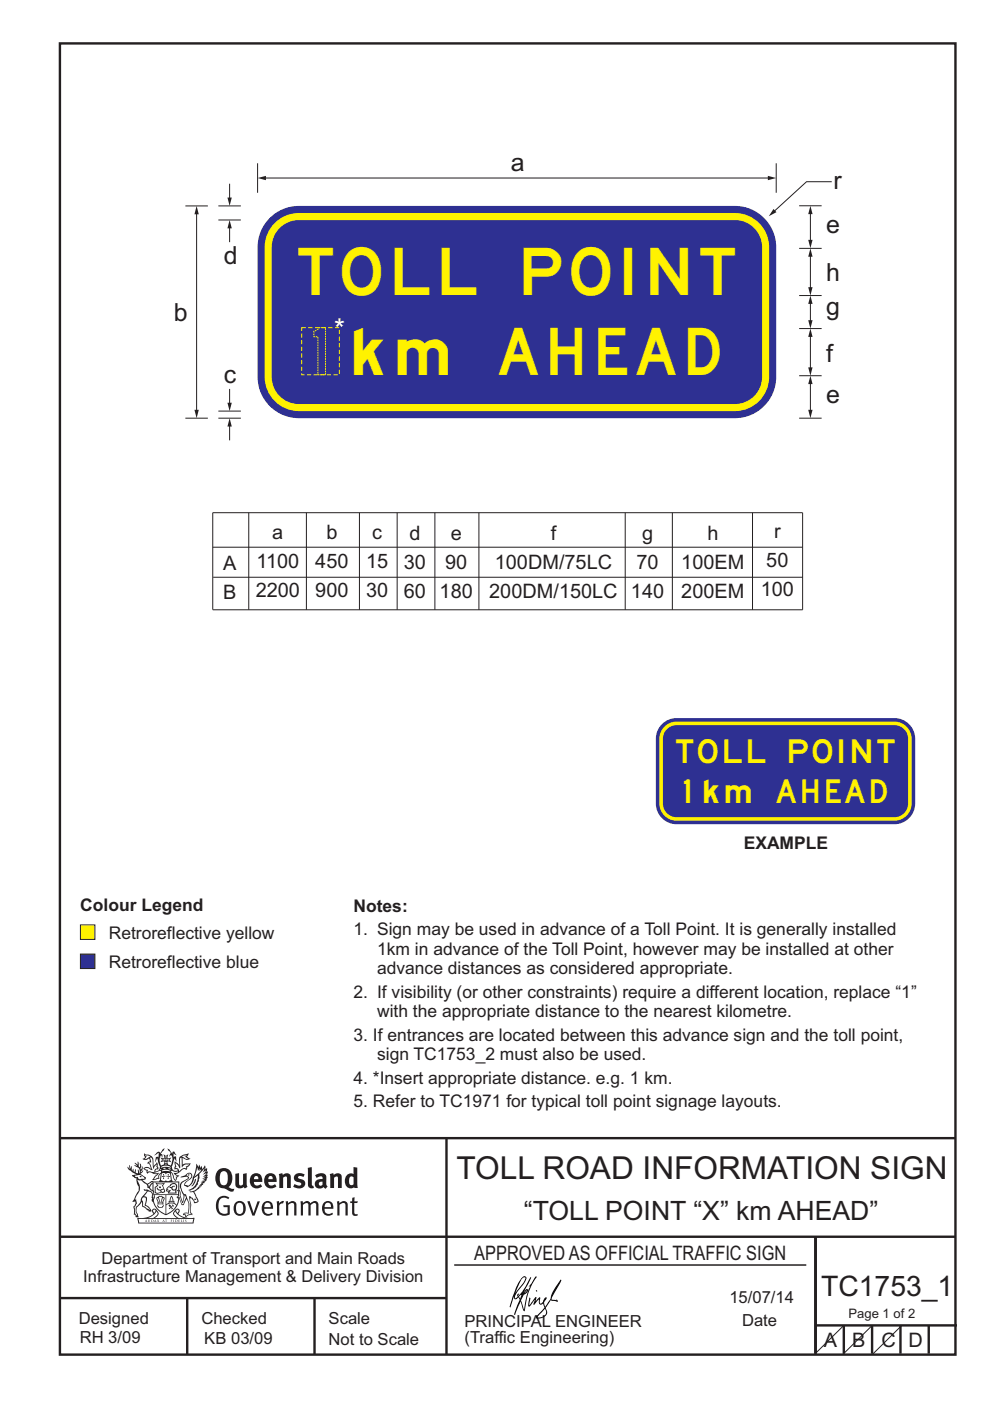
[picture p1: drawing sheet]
<svg xmlns="http://www.w3.org/2000/svg" width="210mm" height="297mm" viewBox="0 0 210 297" stroke-linecap="round" stroke-linejoin="round" font-family="sans-serif">
<path d="M57.2 46.2a8.7 8.7 0 0 1 6.2-2.5h92.5a8.8 8.8 0 0 1 8.7 8.7v27.5a8.8 8.8 0 0 1-8.7 8.8h-92.5a8.8 8.8 0 0 1-8.8-8.8v-27.5a8.7 8.7 0 0 1 2.6-6.2z" fill-rule="evenodd" fill="#2e3092"/>
<path d="M57.9 47.7a7.2 7.2 0 0 1 5.5-2.5h92.5a7.2 7.2 0 0 1 7.2 7.2v27.5a7.2 7.2 0 0 1-7.2 7.3h-92.5a7.2 7.2 0 0 1-7.3-7.3v-27.5a7.2 7.2 0 0 1 1.8-4.7z" fill-rule="evenodd" fill="#fff200"/>
<g fill="none" stroke="#231f20" stroke-width=".51">
<path d="M12.7 9.2h190v278h-190zM12.7 241.3h189.9M94.7 241.4v45.8M12.7 262.2h190.1M12.7 275.2h82M39.7 275.2v12M66.7 275.2v12M173 262.2v24.8M173 281h30M179 281v6M185 281v6M191 281v6"/>
<path d="M197 281v6"/>
</g>
<g fill="none" stroke="#231f20" stroke-width=".21">
<path d="M54.6 34.6v6.3M55.5 37.7h108.2M45.1 116h125.1M52.8 108.7v20.6M65 108.7v20.6M76.2 108.7v20.6M84.2 108.7v20.6M92.2 108.7v20.6M101.6 108.7v20.6M132.6 108.7v20.6M142.6 108.7v20.6M159.6 108.7v20.6"/>
<path d="M45.2 122.4h125M170.2 129.3v-20.6h-125.1v20.6h125.1M96.4 268.2h74.6M179 281l-6.3 6.2M185 281l-6.3 6.2"/>
</g>
<g fill="#231f20">
<path d="M162.9 37.3l1.7 .4-1.7 .5z"/>
<path d="M54.6 37.7l1.8-.4v.9z"/>
</g>
<path d="M59.3 48.3a5.7 5.7 0 0 1 4.1-1.6h92.5a5.7 5.7 0 0 1 5.7 5.7v27.5a5.7 5.7 0 0 1-5.7 5.8h-92.5a5.7 5.7 0 0 1-5.8-5.8v-27.5a5.7 5.7 0 0 1 1.7-4.1z" fill-rule="evenodd" fill="#2e3092"/>
<path d="M169.5 79.7h4.8M169.5 88.7h4.8M171.9 80.6v7.1" fill="none" stroke="#231f20" stroke-width=".21"/>
<g fill="#231f20">
<path d="M171.4 86.9h.9l-.4 1.8z"/>
<path d="M171.9 79.7l.4 1.7h-.9z"/>
</g>
<path d="M176.4 38.5h-5.3l-7.4 6.7M39.3 43.7h4.8" fill="none" stroke="#231f20" stroke-width=".21"/>
<path d="M164.1 44.3l.6 .7-1.6 .8z" fill="#231f20"/>
<path d="M41.7 44.6v43.1" fill="none" stroke="#231f20" stroke-width=".21"/>
<g fill="#231f20">
<path d="M41.2 86.9h1l-.5 1.8z"/>
<path d="M41.7 43.7l.5 1.7h-1z"/>
</g>
<path d="M164.6 34.6v6.3M39.3 88.7h4.8M46.3 87.2h4.8M46.3 88.7h4.8M48.7 82.5v3.8" fill="none" stroke="#231f20" stroke-width=".21"/>
<path d="M48.2 85.4h1l-.5 1.8z" fill="#231f20"/>
<path d="M48.7 89.6v3.8" fill="none" stroke="#231f20" stroke-width=".21"/>
<path d="M48.7 88.7l.5 1.7h-1z" fill="#231f20"/>
<path d="M48.7 39v3.7M46.3 43.7h4.8M46.3 46.6h4.8" fill="none" stroke="#231f20" stroke-width=".21"/>
<path d="M48.2 41.9h1l-.5 1.8z" fill="#231f20"/>
<path d="M48.7 47.6v3.7" fill="none" stroke="#231f20" stroke-width=".21"/>
<path d="M48.7 46.6l.5 1.8h-1z" fill="#231f20"/>
<path d="M171.9 70.6v8.2" fill="none" stroke="#231f20" stroke-width=".21"/>
<g fill="#231f20">
<path d="M171.4 77.9h.9l-.4 1.8z"/>
<path d="M171.9 69.7l.4 1.7h-.9z"/>
</g>
<path d="M169.5 69.7h4.8M171.9 63.6v5.2" fill="none" stroke="#231f20" stroke-width=".21"/>
<g fill="#231f20">
<path d="M171.4 67.9h.9l-.4 1.8z"/>
<path d="M171.9 62.7l.4 1.7h-.9z"/>
</g>
<path d="M171.9 53.6v8.1M169.5 62.7h4.8" fill="none" stroke="#231f20" stroke-width=".21"/>
<g fill="#231f20">
<path d="M171.4 60.9h.9l-.4 1.8z"/>
<path d="M171.9 52.7l.4 1.7h-.9z"/>
</g>
<path d="M169.5 52.7h4.8M169.5 43.6h4.8M171.9 44.5v7.2" fill="none" stroke="#231f20" stroke-width=".21"/>
<g fill="#231f20">
<path d="M171.4 50.9h.9l-.4 1.7z"/>
<path d="M171.9 43.6l.4 1.8h-.9z"/>
</g>
<path d="M64 69.5h8v10h-8z" fill="none" stroke="#fff200" stroke-width=".21" stroke-dasharray=".9 .5" stroke-linecap="butt"/>
<path d="M191.3 281l-6.3 6.2" fill="none" stroke="#231f20" stroke-width=".21"/>
<g fill="#231f20">
<path d="M47 248.5a2.55 2.55 0 0 0 0 2.7l.3 .1a.81 .81 0 0 0 1-.9v-.6a1.04 1.04 0 0 0-1.1-1.5zM46.3 248.1a1.82 1.82 0 0 1 2.1-.2 1.82 1.82 0 0 1 .9 1.9 2.29 2.29 0 0 1-.8 1.9l.7 .3h.5l-.2 .6a2.87 2.87 0 0 1-2-.7 2.12 2.12 0 0 1-1.7-3.1z" fill-rule="evenodd"/>
<path d="M49.9 248.9l.8-.2v2a.46 .46 0 0 0 .2 .6 .46 .46 0 0 0 .7-.2v-2.2l.7-.2v2.4l.2 .5-.6 .4-.2-.3a1.02 1.02 0 0 1-1.2 .2 1.02 1.02 0 0 1-.6-1.1z" fill-rule="evenodd"/>
<path d="M54 249.5l-.1 .5h.9a.49 .49 0 0 0-.2-.6 .49 .49 0 0 0-.6 .1zM53.4 249.2a1.34 1.34 0 0 1 1.6-.3 1.34 1.34 0 0 1 .6 1.5v.2h-1.7a.77 .77 0 0 0 .5 .8 .77 .77 0 0 0 .9-.3l.3 .4a1.59 1.59 0 0 1-2.1 .2 1.59 1.59 0 0 1-.4-2z" fill-rule="evenodd"/>
<path d="M57 249.5l-.1 .5h.9a.49 .49 0 0 0-.2-.6 .49 .49 0 0 0-.6 .1zM56.4 249.2a1.34 1.34 0 0 1 1.6-.3 1.34 1.34 0 0 1 .7 1.5v.2h-1.8a.77 .77 0 0 0 .5 .8 .77 .77 0 0 0 .9-.3l.3 .4a1.59 1.59 0 0 1-2 .2 1.59 1.59 0 0 1-.5-2z" fill-rule="evenodd"/>
<path d="M59.1 248.9l.8-.2 .1 .4a.95 .95 0 0 1 1-.3 .95 .95 0 0 1 .7 .8v2.3h-.8v-2.3a.46 .46 0 0 0-.8 .1v2.2h-.9z" fill-rule="evenodd"/>
<path d="M62.5 249.1a1.75 1.75 0 0 1 2.1-.1l-.2 .5-.6-.2a.43 .43 0 0 0-.6 .3l.4 .3a1.04 1.04 0 0 1 1.2 1.2 1.04 1.04 0 0 1-1.4 .9l-1.2-.4 .3-.6 1 .4 .4-.4a.88 .88 0 0 0-1-.5l-.4-.2-.1-.4z" fill-rule="evenodd"/>
<path d="M65.3 247.6l.8-.2 .1 3.8 .2 .2 .2 .5a.88 .88 0 0 1-1-.1 .88 .88 0 0 1-.3-1z" fill-rule="evenodd"/>
<path d="M67.8 250.6a.43 .43 0 0 0-.1 .7 .43 .43 0 0 0 .7-.1v-.7zM66.8 249.2a1.7 1.7 0 0 1 2.4 .1v1.8l.3 .4-.4 .5-.5-.3a1.03 1.03 0 0 1-1.7-.2 1.03 1.03 0 0 1 .8-1.5h.7v-.4a.8 .8 0 0 0-1.2 .1z" fill-rule="evenodd"/>
<path d="M69.9 248.9l.8-.2 .1 .4a.95 .95 0 0 1 1-.3 .95 .95 0 0 1 .7 .8v2.3h-.8v-2.3a.46 .46 0 0 0-.8 .1v2.2h-.8z" fill-rule="evenodd"/>
<path d="M74.3 249.5a1.48 1.48 0 0 0 0 1.7l.4 .1 .3-.2v-1.5l-.3-.2zM75 247.4l.8 .2 .1 4.3h-.7l-.1-.2a1.26 1.26 0 0 1-1.4 0 1.26 1.26 0 0 1-.6-1.3 1.29 1.29 0 0 1 .5-1.3 1.29 1.29 0 0 1 1.4-.2z" fill-rule="evenodd"/>
<path d="M46.4 253.9a1.72 1.72 0 0 1 2.2 0l-.2 .3a1.24 1.24 0 0 0-1.4-.1 1.24 1.24 0 0 0-.7 1.3 1.49 1.49 0 0 0 1.3 2l.7-.2v-1.3h-.9l-.1-.4h1.4v2a1.93 1.93 0 0 1-2.2-.1 1.93 1.93 0 0 1-.7-2.2l.2-.7z" fill-rule="evenodd"/>
<path d="M50.3 255.2a1.65 1.65 0 0 0 .3 2.2 .99 .99 0 0 0 1-1.5 .78 .78 0 0 0-.4-.8 .78 .78 0 0 0-.9 .1zM50 254.9a1.33 1.33 0 0 1 1.6-.1 1.33 1.33 0 0 1 .5 1.5 1.31 1.31 0 0 1-1.3 1.5 1.31 1.31 0 0 1-1.3-1.6l.1-.5z" fill-rule="evenodd"/>
<path d="M52.5 254.7l.4-.1 .9 2.6 .8-2.5h.5l-1.1 3h-.5z" fill-rule="evenodd"/>
<path d="M56.2 255.2l-.2 .7h1.4a.7 .7 0 0 0-.3-.8 .7 .7 0 0 0-.9 .1zM55.9 255a1.22 1.22 0 0 1 1.5-.2 1.22 1.22 0 0 1 .5 1.5h-1.9a.93 .93 0 0 0 .5 1 .93 .93 0 0 0 1.2-.2l.1 .3a1.43 1.43 0 0 1-1.7 .1 1.43 1.43 0 0 1-.6-1.7z" fill-rule="evenodd"/>
<path d="M58.7 254.8l.4-.2 .1 .5 .4-.3 .6-.2-.2 .6a.66 .66 0 0 0-.8 .6v1.9h-.4z" fill-rule="evenodd"/>
<path d="M60.6 254.8l.4-.2 .1 .5a.94 .94 0 0 1 1-.4 .94 .94 0 0 1 .8 .7v2.3h-.5l-.1-2.5a.81 .81 0 0 0-1.2 .3v2.2h-.4z" fill-rule="evenodd"/>
<path d="M63.7 254.7l.5-.1 .1 .5 .4-.3a.78 .78 0 0 1 1.1 .3 .9 .9 0 0 1 1-.5 .9 .9 0 0 1 .7 .8v2.3h-.4l-.1-2.5a.67 .67 0 0 0-1.1 .3v2.2h-.5v-2.4l-.4-.2-.7 .4v2.2h-.5z" fill-rule="evenodd"/>
<path d="M69 255.2l-.2 .7h1.4a.7 .7 0 0 0-.3-.8 .7 .7 0 0 0-.9 .1zM68.7 255a1.22 1.22 0 0 1 1.5-.2 1.22 1.22 0 0 1 .5 1.5h-1.9a.93 .93 0 0 0 .5 1 .93 .93 0 0 0 1.2-.2l.1 .3a1.44 1.44 0 0 1-1.7 .1 1.44 1.44 0 0 1-.6-1.7z" fill-rule="evenodd"/>
<path d="M71.4 254.8l.5-.2 .1 .5a.94 .94 0 0 1 1-.4 .94 .94 0 0 1 .7 .7v2.3h-.4l-.1-2.5a.81 .81 0 0 0-1.2 .3v2.2h-.5z" fill-rule="evenodd"/>
<path d="M74.7 254l.5-.2v.9h.7l-.1 .4h-.7l.1 2.2 .1 .1h.5l.1 .3a.75 .75 0 0 1-1.2-.6v-2h-.4v-.4h.4z" fill-rule="evenodd"/>
<path d="M30.8 244.9l1.1 .3-.9 .5h-.4l.5-.5zM31.8 245.5l.2-.1a2.44 2.44 0 0 1 .4 2l.1 .4 .7-1-.1 .6 .3 .3a.57 .57 0 0 0-.6 .8l-1-.2-.5 .2 .1-.5-.7-.2 .6-.2 1 .5 .1-.1-.6-1.3-.2-.1 .5-.1zM30.7 244.5l-.2 .4 .3 .4-.6 .4a1.04 1.04 0 0 0 1.4-.1l.2 .7h-.4l-.2 .4a.94 .94 0 0 1 .9 1.1l-.2-.1a1.16 1.16 0 0 0-1.5-.1l.3 .4 .4 .2 .1 .5 .2 .2v-.2a.94 .94 0 0 1 1.1 .2h.9l-1.2 1.2a1.13 1.13 0 0 0 1.2-.2l.4-.1-.1-.4 .5-.7a.83 .83 0 0 0-.6 1.1l-.3-.1-.7 .3 1.1-1.4-.5 .2-.5-.1 1.3-.5-.2-.2-.8 .4v-.3l.2-.2 .3 .1 .1-.3-.2-.4v-.6l-.2-.3-.6 .9v-.7a1.42 1.42 0 0 0-1.7-1.8z" fill-rule="evenodd"/>
<path d="M38.5 245.3l.5-.3 .7-.1-.6 .3 .8 .5h-.3zM38.3 245.5h.2l.1 2a1.69 1.69 0 0 1 1.5-.7l-.7 .5 .1 .5a1.1 1.1 0 0 0-1.5 .6l-.1-.5-.2-.2h-.5l.2-.4-.2-.7a1.42 1.42 0 0 1 .8 1.1l.2-.1zM37.1 246.2l.1 1-.2 .3v.5l.6-.1 .1 .2a.96 .96 0 0 1-1.1-.1l-.1 .1a1.06 1.06 0 0 0 1.3 .2v.1a.72 .72 0 0 1-1 .2l.3 .5 .6 .3-.4 .1-.1 .7-.3-.4-.3-1.1-.4-.4 .4 .9a1.54 1.54 0 0 0 .6 1.2l.2-.3a.58 .58 0 0 1 .5-.7l.1-.2h-.3l-.4-.3 .9-.5a.93 .93 0 0 1 1.1-.5l.1 .2 .2-.1 .1-.5a.99 .99 0 0 0 .7-.9l-1.3 .1-.4 .3v-1.5l.9 .4 .8-.3h-.3l-.5-.4 .4-.7-.7 .2a1.46 1.46 0 0 0-1.3 2.1v.4l-.2-.4z" fill-rule="evenodd"/>
<path d="M35.6 248.9l.2 .1-.1 .4h.3l-.3 .1v.5l-.1-.6h-.3l.3-.1z" fill-rule="evenodd"/>
<path d="M34.6 248.9l.2 .1-.1 .3 .4 .1h-.4v.6l-.1-.5-.3-.1h.3z" fill-rule="evenodd"/>
<path d="M34.3 248.8a.57 .57 0 0 1 .9 .2 .57 .57 0 0 1 .9-.2l.2 1.4-.2 .1a.57 .57 0 0 1-.9-.1 .69 .69 0 0 1-1.1 0zM34.2 248.1l-.3 2.1-.2 .4h2.9l-.1-.4-.3-2.1h-.2v.3l-.8-.1-.9 .1 .1-.3z" fill-rule="evenodd"/>
<path d="M34.2 252.4a.3 .3 0 0 0 .6 0 .3 .3 0 0 0-.6 0zM33.3 251l.3 .3-.3 .3a.79 .79 0 0 0 0 1.3l.8-.2-.1-.3a.55 .55 0 0 1-.7-.6h.1l.1 .3 .4 .1 .8-.2-.4-.7 .4-.3-.7 .1zM33 250.7l1.1 .2 .9-.2-.4 .7 .4 1.1a.56 .56 0 0 1-.8 .3l-.2 .1a.73 .73 0 0 1-.9 .1 .73 .73 0 0 1-.3-.9v-.4l.5-.4z" fill-rule="evenodd"/>
<path d="M35.6 251.9l.7-.5a.58 .58 0 0 1 1-.1 .58 .58 0 0 1-.5 .9l-.2-.3a.43 .43 0 0 1 .6-.3v-.1a.57 .57 0 0 0-.8 .2l-.2-.1-.3 .2 .4 .1a.55 .55 0 0 0 .9 .5v.5h-1.3l.3-.4-.1-.2-.6 .1 .2-.2-.2-.1zM35.4 251.8l-.1 .2a.39 .39 0 0 0 .2 .7l.3-.1-.2 .5h1.9l-.1-.8a.86 .86 0 0 0-.1-1.4 .86 .86 0 0 0-1.3 .4z" fill-rule="evenodd"/>
<path d="M36 254.8h.8v.2h-.8zM36.4 253.8l.2 .8h-.4zM36.4 253.5l-.3 .5-.1 .6h-.2v.4l-.7 .4 .1 .2a1.48 1.48 0 0 1 2.2 .1l.2-.1-.6-.5v-.5h-.2l-.1-.6z" fill-rule="evenodd"/>
<path d="M35.8 255.4l.3 .1 .2 .3 .3-.2-.2-.2a.38 .38 0 0 1 .4 .5l-.1-.2-.3 .3 .3 .2-.3 .2-.1-.3-.4 .3-.1-.2 .4-.3-.2-.1-.1 .1z" fill-rule="evenodd"/>
<path d="M34.5 254h.2v.2l-.3 .6h-.1zM33.6 255.3h.9v.2a.55 .55 0 0 1-.8 .4v-.2h-.2zM33.4 254h.2l.2 .8h-.2zM33.6 255h.8l.1 .1-.8 .1zM33.8 253.7h.5l-.2 1.1h-.2zM33.3 253.8l-.1 .3 .3 1.2a.48 .48 0 0 0-.1 .5 .48 .48 0 0 0 .4 .3l.6-.1a.49 .49 0 0 0 .2-.7l.3-1.2-.1-.3a1.42 1.42 0 0 0-1.5 0z" fill-rule="evenodd"/>
<path d="M33.6 251.6h.5l.1 .3h-.4z" fill-rule="evenodd"/>
<path d="M41.3 250.1l.3-.2-.2 .9-.6 .7h-.2l.5-.7z" fill-rule="evenodd"/>
<path d="M39.7 249l.3-.2 .5 .2a.88 .88 0 0 1-.6 1.1 1.22 1.22 0 0 0-.8 1.3l.5 .2a.72 .72 0 0 0 .9-.4l.5-.8 .2-.6 .8-.6v.3a2.85 2.85 0 0 1-2 2.8l.1 .1a2.13 2.13 0 0 0 1.9-1.5l-.1-.2a2.01 2.01 0 0 0 .3-1.8l1.2-1.3-.4 1 .7-.5-.7 1 .8-.4-.8 .8 .7-.1-.9 .5 .8-.1-.8 .4h.7l-.8 .3 .3 .2h-.4l.2 .4-.4-.1 .2 .3h-.4l.1 .3h-.1a2.16 2.16 0 0 1-2 1l.1 .2h.4a.76 .76 0 0 1 .7 .7l.5 1.2-.6 .2a1.45 1.45 0 0 0-1.2-1.3l.3 1.8-.1 1.9 .4 .2a1.07 1.07 0 0 0-1.2 .4v-.3l-.5-.2a.87 .87 0 0 1 1-.1l.1-.7a4.4 4.4 0 0 0-.6-3.1l-.1-.3h-.2a2.16 2.16 0 0 1-.7-2.2l.3-.3 1.2-.8a.55 .55 0 0 0-.4-.7zM37.8 252.4a.76 .76 0 0 1 .3 1.1l.6 1.6 .4-1.7 .2 .1a.61 .61 0 0 1-.1 .9l-.3 .9h-.2l-.7-1.6-.3 .1a1.18 1.18 0 0 0 .1-1.4zM41.8 247.5l.2 .8 .3-.6v.6l.3-.5a1.9 1.9 0 0 1-1.1 1.4l-.3 .3zM38.2 249.6l1.4-.1 .2 .1v.3l-.5 .3a1.26 1.26 0 0 0-1 1.9l.2 .7a1.84 1.84 0 0 1 .2 2l-.4-1.3a.96 .96 0 0 0-.4-1.3l-.4 .3a.78 .78 0 0 1-.1 1.3l.2 .2h.4l.4 1.1a.38 .38 0 0 0 .2 .4 .38 .38 0 0 0 .4-.1l.6-1.2a2.94 2.94 0 0 1 .3 2.5v.5l-.8-.1-.3 .4v.2l.4-.1 .1 .4 .2 .1a1.02 1.02 0 0 1 1.3-.5l-.1-.4-.3-.1 .2-1.7-.3-1.4 .1 .1a1.14 1.14 0 0 1 .7 .9 .63 .63 0 0 0 .9-.2 .63 .63 0 0 0-.2-.8l-.6-1.3 .9-.6 .2-.3 .2-.1v-.2h.3l-.1-.3h.4l-.1-.3 .5-.1-.2-.2 .5-.4 .1-.2-.3 .1 .5-.6-.3 .1 .3-.6-.4 .1 .4-.5v-.3l-.3 .2 .1-.6v-.3l-.4 .3-.1-.8-.5 .8-.2-.7-.2 .5-.3-.8-.1 .6-.5-.8-.1 1.4-.7 1.9a1.81 1.81 0 0 1-.9 1.4l-.6-.2a1.75 1.75 0 0 1 1.1-1.2 .75 .75 0 0 0 .1-1.3 .75 .75 0 0 0-1.2 .5z" fill-rule="evenodd"/>
<path d="M41.2 254.2l.3-.1 .1 .3h-.4z" fill-rule="evenodd"/>
<path d="M29.4 258.4h11.6l-.2 .8h-11.3zM31.3 258.2l.5-.1a2.48 2.48 0 0 0 1.4-1.3l.2 .6-.5 .5-.4 .3zM32.5 256.6l.3-.2 .2 .2-.3 .6zM37.2 256.8a2.65 2.65 0 0 0 1.8 1.4h-1.1l-.5-.3-.5-.5zM37.4 256.6l.2-.2 .3 .2-.3 .6zM29.2 258.2l.1 1.2h11.7l.3-1.1-.2-.1a4.1 4.1 0 0 1-3.3-.9l.3-.4-.1-.5a1.06 1.06 0 0 0-1.3 .9l.2 .4 .6 .5h-4.7l.3-.1a.84 .84 0 0 0 .6-.7 .84 .84 0 0 0-.5-.9l-.3-.2-.5 .1-.1 .5 .3 .4a4.2 4.2 0 0 1-3.4 .9z" fill-rule="evenodd"/>
<path d="M31 258.7l.1 .2h-.2zM31 258.6l-.3 .5 .4-.1 .2 .1z" fill-rule="evenodd"/>
<path d="M31.3 258.6h.2v.4a.25 .25 0 0 0 .3-.1 .25 .25 0 0 0-.1-.3h.1a.29 .29 0 0 1 0 .4 .29 .29 0 0 1-.4 0 .29 .29 0 0 1 0-.4z" fill-rule="evenodd"/>
<path d="M32.2 258.6a.22 .22 0 0 1 .3 .2 .22 .22 0 0 1-.3 .2zM32 258.6v.5a.33 .33 0 0 0 .5-.1 .33 .33 0 0 0 0-.4 .33 .33 0 0 0-.5 0z" fill-rule="evenodd"/>
<path d="M32.9 258.7l.1 .2h-.2zM32.9 258.6l-.2 .5 .3-.1 .2 .1z" fill-rule="evenodd"/>
<path d="M33.3 258.6h.2v.2l.3-.2-.2 .2 .2 .3-.3-.2-.1 .2h-.1l.2-.3z" fill-rule="evenodd"/>
<path d="M34.7 258.7l.1 .2h-.2zM34.7 258.6l-.3 .5 .4-.1 .2 .1z" fill-rule="evenodd"/>
<path d="M35 258.6h.4h-.1v.5h-.2l.1-.5z" fill-rule="evenodd"/>
<path d="M36.2 258.6h.3h-.2v.2h.2h-.2l.1 .3h-.2z" fill-rule="evenodd"/>
<path d="M36.7 258.6h.2v.5h-.2z" fill-rule="evenodd"/>
<path d="M37.3 258.6a.22 .22 0 0 1 .3 .2 .22 .22 0 0 1-.3 .2zM37.1 258.6v.5a.33 .33 0 0 0 .5-.1 .33 .33 0 0 0 0-.4 .33 .33 0 0 0-.5 0z" fill-rule="evenodd"/>
<path d="M37.8 258.6h.3h-.1v.2h.1h-.1v.2l.1 .1h-.3z" fill-rule="evenodd"/>
<path d="M38.3 258.6h.3l-.1 .4 .2 .1h-.4z" fill-rule="evenodd"/>
<path d="M38.9 258.6h.2v.5h-.2z" fill-rule="evenodd"/>
<path d="M39.3 258.6h.2l-.2 .1 .2 .2-.1 .2h-.1v-.2l.2 .1z" fill-rule="evenodd"/>
<path d="M34.2 247.4a1.51 1.51 0 0 1 2 .2 2.67 2.67 0 0 0-2.1 0zM35.7 247.6l.4 .2 .1 .2-.4-.1zM34.6 247.7l.4-.1 .2 .2h-.4zM34 247.9l.3 .1-.3 .1zM34.9 246.9l.3-.2 .2 .2zM34.9 245.7h.2v.4h-.2zM35 245.1l.2 .2 .2-.2-.1 .4h-.2zM35.1 246.3h.2l.1 .4-.2-.2-.2 .2zM35.3 245.7h.2v.4h-.2zM34.4 245.7l.3 .1v.2l-.3 .1 .2-.2zM35.7 245.8l.3-.1-.2 .2 .2 .2-.4-.1zM32.7 244.9l1-.5-.1 1-.2-.1-.4 .1-.2 1.1 .5-1 .2 .9a1.84 1.84 0 0 1 .3 1.7l.4 .1a2.48 2.48 0 0 1 2.2 .1l.2-.3-.2-.7 .7-1.7 .4 .6-.2-1-.2-.1-.2 .3v-.9l.6 .4-.6-.7h-.3l-.1 .4-.5-.8-.5-.3 .2 .4 .5 .6-.4 .7 .4-.3a2.06 2.06 0 0 1 0 2.2l-.6-.2-.1-.6 .1-.1 .8 .2-.4-.5 .4-.5-.7 .2-.2-.2 .2-.7-.5 .4-.5-.4 .2 .7-.2 .2-.7-.2 .4 .5-.4 .5 .7-.2 .2 .1-.2 .6-.5 .2a2.02 2.02 0 0 1 0-2.2l.3 .5-.1-.6-.3-.1 .8-1.2-.5 .3-.4 .7-.2-.3a.8 .8 0 0 0-.8 .5z" fill-rule="evenodd"/>
<path d="M29.2 250.1l.3 .2a.61 .61 0 0 1 .8 .3l.3 .2a.8 .8 0 0 1 .6 1l.4 .1 .5 .6a1 1 0 0 1 .5 1l-.1 .7v-.5h-.1a.96 .96 0 0 0-.8-1.3l-.3-.2h-.6l-.1-.1-.2 .1 .2 .3h.5l-1.1 1.4-.2 .9-.4 .6a1.33 1.33 0 0 0-.5 1.8l.2 .5a1.26 1.26 0 0 1-.5-1.4l-.1-.4a1.56 1.56 0 0 0 .4-1.7l-.3 .2 .2-.5a3.2 3.2 0 0 0 .7-3zM30.4 253.9h.4a2.06 2.06 0 0 1-.1 1.6l.7 .5 .4 .5-.6-.2-.8-.6-.1-.9a.51 .51 0 0 1 .1-.9zM28.6 249.3a1.52 1.52 0 0 1 2.1 .6l-1.1 .1-.2-.1-.2-.4-.4 .1zM27.5 247v.8l-.3-.4-.2 .1a3.1 3.1 0 0 0 2 1.5l-1 .1 .5 .6 .5 .1v1.1a1.84 1.84 0 0 1-.2 2.5l-.4 .9-.4 .4 .3 .1 .4-.1 .1 .4-.2 .5-.3 .2 .1 1.8 .2-.1 .2 .6h.2l.4-.1-.1-.5a1.3 1.3 0 0 1-.1-1.6l.8-1.1 .2 1.1 .6 .2 .4 .6 .2-.2 .2 .4 .5-.1a1.85 1.85 0 0 0-1.2-1.3l.1-.3a1.39 1.39 0 0 0 0-1.5h-.5l.5-.6a.66 .66 0 0 1 .9-.4 .66 .66 0 0 1 .3 .9l-.1 .4h.2v.1l-.2 .3 .2 .5 .2-.3a2.24 2.24 0 0 0 .1-2.2 .73 .73 0 0 1-.7-.6 .73 .73 0 0 1 .5-.8l.1-.2a.94 .94 0 0 0-.9 .8 .48 .48 0 0 1-.1-.5 .48 .48 0 0 1 .5-.3l.5-.3a.51 .51 0 0 0-.8 .2l-.5 .3-1-.8 .6-.1 .1-.5-1.1-.7 .5-.4v-.4l-.5 .5 .1-.2a.69 .69 0 0 0 .2-1.1v.5l-.3 .2 .1-1.1-.3-.2 .1 .6-.1 .2-.4-1.2v.6l-.7-.3 .6 .6-.6-.2 .2 .3a1 1 0 0 1 .8 1.5l-.2-.8v.8l-.5-.2-.1-.7-.2 .6-.2-.1v-.6l-.2 .4-.2-.2 .1-.7-.2 .5z" fill-rule="evenodd"/>
<path d="M29.5 249.5l.3-.2 .3 .3z" fill-rule="evenodd"/>
<path d="M32.4 250.5h5.6v2l-.2-.1v-1.7h-5.2v2.5h5.2v-.8l.1 .2-.1 1.1v-.3h-2.5v4a4.1 4.1 0 0 0 2.6-3.6l.1-.1a4 4 0 0 1-2.8 3.9 4.2 4.2 0 0 1-2.8-4.7l.1 1.3 .1-.1a3.8 3.8 0 0 0 2.5 3.3v-4h-2.5l-.2-.9z" fill-rule="evenodd"/>
<circle cx="40" cy="249.1" r=".17"/>
</g>
<g fill="#000">
<path d="M111.6 273.7l.2-.2-.5 .7zM110.4 274.5l.2 .1-.3 .8-.2-.5zM110.9 270.9h.5a9.3 9.3 0 0 1-2 3.1l-.1 .3 1-2.5zM110.6 271a14.7 14.7 0 0 0-2.2 4.9l-.3 1.2 .1 .1 .8-2.3a.42 .42 0 0 0 .2 .6 .42 .42 0 0 0 .6-.3l.2-.1 .2 .5-1.1 3.2h.2l1.1-2.9 .6 1.9 .2 .2 .2-.5a13.5 13.5 0 0 1 2-6.2l.4-.5-.1-.2-1.6 2.1 .4-.1a14.9 14.9 0 0 0-1.3 5.1l-.4-1.1a1.39 1.39 0 0 1 .2-1.9l.1-.2a.92 .92 0 0 0 .8-1.2 .75 .75 0 0 0-.8 .7l-.1 .2 1.6-3.4h-.1l-.4 .7a10.5 10.5 0 0 1-2.2 3.3l.2-.5a.32 .32 0 0 0-.4 .2 .32 .32 0 0 0 .1 .4l-.5 .4a3.2 3.2 0 0 1 1.1-2.3l.5-.6a2.49 2.49 0 0 0 .7-1.6l-.4-.2z" fill-rule="evenodd"/>
<path d="M113.7 273.6l.3 .2h-.3z" fill-rule="evenodd"/>
<path d="M115.6 277.5a1.15 1.15 0 0 1 .1 1.3 1.15 1.15 0 0 1-1.2 .5l-.6 .1zM112.2 275.2l-.2 1.6 .2 .2 1.2-1.5-.2 1.1 1.1-1.1a.94 .94 0 0 0 .4 1.1l.5-.3 .3 .9-1.2 1.3a.98 .98 0 0 0-.5 1 1.9 1.9 0 0 0 2.3-1.3l-.1-.2a1.02 1.02 0 0 1 .2-1.4l.6-1 1.5 .3-.2-.4v.2l-1.1-.1v-.3l2-3.6 .1-.2-.2-.2-1.7 2.8a6.6 6.6 0 0 1-1.6 2.9l-.1-.2a1.01 1.01 0 0 1 .4-1.4l.1-.2-.3-.1-.4 .4-.1 .5-.6 .4-.1-.4 .1-.9-.2-.1-.9 1 .3-1h-.2l-1.4 1.8 .3-1.5v-.1z" fill-rule="evenodd"/>
</g>
<path d="M17.1 196.1h3v3.1h-3z" fill-rule="evenodd" fill="#fff200" stroke="#231f20" stroke-width=".21"/>
<path d="M17.1 202.3h3v3.1h-3z" fill-rule="evenodd" fill="#2e3092" stroke="#231f20" stroke-width=".21"/>
<path d="M140.1 153.8a4.4 4.4 0 0 1 3.4-1.6h46.2a4.4 4.4 0 0 1 4.4 4.4v13.8a4.4 4.4 0 0 1-4.4 4.3h-46.2a4.4 4.4 0 0 1-4.4-4.3v-13.8a4.3 4.3 0 0 1 1-2.8z" fill-rule="evenodd" fill="#2e3092"/>
<path d="M140.9 154.1a3.6 3.6 0 0 1 2.6-1.1h46.2a3.6 3.6 0 0 1 3.7 3.6v13.8a3.6 3.6 0 0 1-3.7 3.6h-46.2a3.6 3.6 0 0 1-3.6-3.6v-13.8a3.6 3.6 0 0 1 1-2.5z" fill-rule="evenodd" fill="#fff200"/>
<path d="M141.7 154.4l1.1-.6 .7-.1h46.2a2.87 2.87 0 0 1 2.9 2.9v13.8a2.87 2.87 0 0 1-2.9 2.8h-46.2a2.87 2.87 0 0 1-2.9-2.8v-13.8a2.86 2.86 0 0 1 1.1-2.2z" fill-rule="evenodd" fill="#2e3092"/>
<g font-size="10" fill="#fff200">
<text x="63.3" y="62.6">TOLL</text>
<text x="111.1" y="62.6">POINT</text>
<text x="66.6" y="79.5">1</text>
<text x="105.8" y="79.5">AHEAD</text>
</g>
<text font-size="7.5" fill="#fff200" x="75.1" y="79.5">km</text>
<text font-size="6.7" fill="#231f20" x="96.8" y="249.9">TOLL ROAD INFORMATION SIGN</text>
<text font-size="6" fill="#fff" x="70.9" y="71.8">*</text>
<text font-size="6" fill="#231f20" x="174.2" y="274.8">TC1753_1</text>
<text font-size="5.6" fill="#231f20" x="111.1" y="258.7">“TOLL POINT “X” km AHEAD”</text>
<g font-size="5.3" fill="#231f20">
<text x="108.4" y="36.2">a</text>
<text x="176.8" y="40">r</text>
<text x="175.2" y="49.3">e</text>
<text x="47.5" y="56">d</text>
<text x="175.2" y="59.7">h</text>
<text x="36.9" y="68.1">b</text>
<text x="175.2" y="66.8">g</text>
<text x="175.2" y="76.7">f</text>
<text x="47.5" y="81.2">c</text>
<text x="175.2" y="85.3">e</text>
</g>
<g font-size="5" fill="#fff200">
<text x="143.5" y="161.7">TOLL</text>
<text x="167.4" y="161.7">POINT</text>
<text x="145.1" y="170.1">1</text>
<text x="164.7" y="170.1">AHEAD</text>
</g>
<g font-size="4.2" fill="#231f20">
<text x="57.8" y="114.2">a</text>
<text x="69.2" y="114.2">b</text>
<text x="79" y="114.2">c</text>
<text x="86.8" y="114.4">d</text>
<text x="95.6" y="114.5">e</text>
<text x="116.8" y="114.4">f</text>
<text x="136.2" y="114.5">g</text>
<text x="150" y="114.4">h</text>
<text x="164.2" y="114">r</text>
<text x="47.3" y="120.8">A</text>
<text x="54.4" y="120.3">1100</text>
<text x="66.9" y="120.3">450</text>
<text x="77.7" y="120.3">15</text>
<text x="85.7" y="120.6">30</text>
<text x="94.4" y="120.6">90</text>
<text x="104.9" y="120.6">100DM/75LC</text>
<text x="135" y="120.6">70</text>
<text x="144.5" y="120.6">100EM</text>
<text x="162.5" y="120.2">50</text>
<text x="47.3" y="126.9">B</text>
<text x="54.2" y="126.5">2200</text>
<text x="66.9" y="126.5">900</text>
<text x="77.7" y="126.5">30</text>
<text x="85.7" y="126.7">60</text>
<text x="93.2" y="126.7">180</text>
<text x="103.8" y="126.7">200DM/150LC</text>
<text x="133.8" y="126.7">140</text>
<text x="144.5" y="126.7">200EM</text>
<text x="161.4" y="126.3">100</text>
<text x="100.6" y="267.2">APPROVED AS OFFICIAL TRAFFIC SIGN</text>
<text x="174.7" y="285.6">A</text>
<text x="180.8" y="285.6">B</text>
<text x="187" y="285.6">C</text>
<text x="192.7" y="285.6">D</text>
</g>
<text font-size="3.7" fill="#fff200" x="149.3" y="170.1">km</text>
<g font-size="3.7" fill="#231f20">
<text x="157.8" y="180">EXAMPLE</text>
<text x="17" y="193.2">Colour Legend</text>
<text x="75" y="193.4">Notes:</text>
<text x="23.1" y="199">Retroreflective yellow</text>
<text x="75" y="198.3">1. Sign may be used in advance of a Toll Point. It is generally installed</text>
<text x="80" y="202.5">1km in advance of the Toll Point, however may be installed at other</text>
<text x="23.1" y="205.2">Retroreflective blue</text>
<text x="80" y="206.6">advance distances as considered appropriate.</text>
<text x="75" y="211.6">2. If visibility (or other constraints) require a different location, replace “1”</text>
<text x="80" y="215.7">with the appropriate distance to the nearest kilometre.</text>
<text x="75" y="220.7">3. If entrances are located between this advance sign and the toll point,</text>
<text x="80" y="224.8">sign TC1753_2 must also be used.</text>
<text x="75" y="229.7">4. *Insert appropriate distance. e.g. 1 km.</text>
<text x="75" y="234.7">5. Refer to TC1971 for typical toll point signage layouts.</text>
</g>
<g font-size="3.5" fill="#231f20">
<text x="21.5" y="267.9">Department of Transport and Main Roads</text>
<text x="17.7" y="271.8">Infrastructure Management &amp; Delivery Division</text>
<text x="16.7" y="280.7">Designed</text>
<text x="42.7" y="280.7">Checked</text>
<text x="69.7" y="280.7">Scale</text>
<text x="98.5" y="281.4">PRINCIPAL ENGINEER</text>
<text x="154.7" y="276.2">15/07/14</text>
<text x="157.4" y="281.2">Date</text>
<text x="16.9" y="284.8">RH 3/09</text>
<text x="43.3" y="284.9">KB 03/09</text>
<text x="69.7" y="285.2">Not to Scale</text>
<text x="98.5" y="284.8">(Traffic Engineering)</text>
</g>
<text font-size="2.8" fill="#231f20" x="180" y="279.4">Page 1 of 2</text>
</svg>
